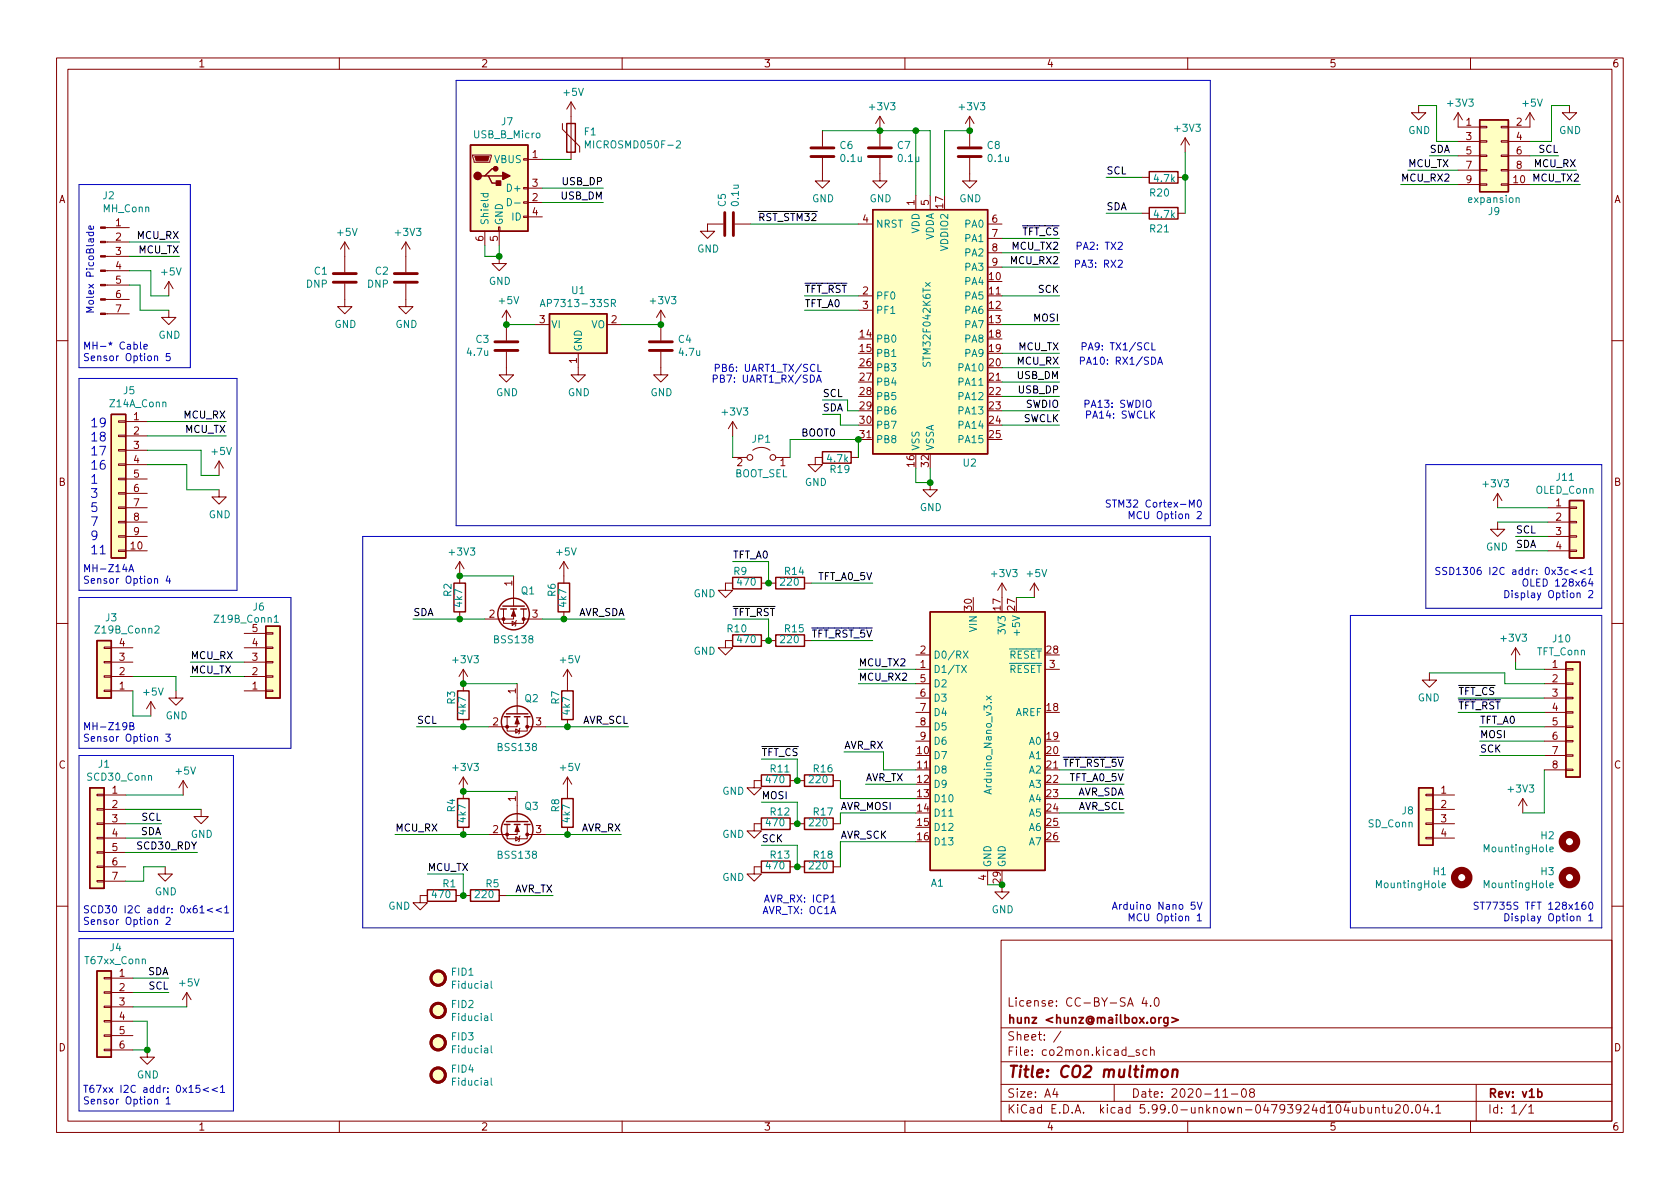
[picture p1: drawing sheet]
<svg xmlns="http://www.w3.org/2000/svg" width="297mm" height="210mm" viewBox="0 0 297 210" stroke-linecap="round" stroke-linejoin="round" font-family="sans-serif">
<g fill="none" stroke="#840000" stroke-width=".18">
<path d="M10 10.2h277v190.1h-277zM12 12.2h273v186.1h-273zM60 10.2v2M101 18l-.8 1.3M101 18v10.2M101 18l.7 1.3M110 10.2v2M160 10.2v2M210 10.2v2M250.8 18.7v1.2h1.3l-1.3 1.3-1.2-1.3h1.2M257.8 19.9l-.8 1.3M257.8 19.9v2.6h3.8"/>
<path d="M257.8 19.9l.8 1.3M260 10.2v2M270.5 19.9l-.8 1.3M270.5 19.9v2.6h-3.8M270.5 19.9l.8 1.3M277.5 18.7v1.2h1.3l-1.3 1.3-1.3-1.3h1.3M83.6 27.4h3.3v.3l-.3 1h-2.8zM92.6 38.2h.7v.3h-.7zM92.6 35.7h.7v.2h-.7zM92.6 33.1h.7v.3h-.7zM92.6 28.1h.7v.2h-.7zM93.3 28.2h2.6"/>
<path d="M93.3 35.8h2.6M93.3 33.3h2.6M93.3 38.3h2.6M99.4 21.8v1.1l3.1 3v1M127.9 39.6h-2.8v1.3h1.3l-1.3 1.3-1.3-1.3h1.3M129.9 39.6h2.8M145.4 27.9v4.1h1.3l-1.3 1.3-1.3-1.3h1.3M145.4 23.1v2.8M151.8 39.6h2.5M155.6 27.9v4.1h1.2l-1.2 1.3-1.3-1.3h1.3M155.6 20.6v5.3M155.6 20.6l-.8 1.2"/>
<path d="M155.6 20.6l.7 1.2M161.9 34.5v2.6M164.5 34.5v2.6M171.4 27.9v4.1h1.3l-1.3 1.3-1.2-1.3h1.2M171.4 20.6l-.7 1.2M171.4 20.6v5.3M171.4 20.6l.8 1.2M174.6 39.6h2.6M201.9 37.7h1.3M201.9 31.4h1.3M208.3 37.7h1.2M208.3 31.4h1.2"/>
<path d="M209.5 24.4l-.7 1.2M209.5 24.4v2.5M209.5 24.4l.8 1.2M257.8 32.6h3.8M257.8 25h3.8M257.8 27.6h3.8M257.8 30.1h3.8M261.6 32.5h1.3v.3h-1.3zM261.6 30h1.3v.2h-1.3zM261.6 24.9h1.3v.2h-1.3zM261.6 22.3h1.3v.3h-1.3zM261.6 27.4h1.3v.3h-1.3z"/>
<path d="M265.4 32.5h1.3v.3h-1.3zM265.4 30h1.3v.2h-1.3zM265.4 24.9h1.3v.2h-1.3zM265.4 22.3h1.3v.3h-1.3zM265.4 27.4h1.3v.3h-1.3zM266.7 32.6h3.8M266.7 25h3.8M266.7 27.6h3.8M266.7 30.1h3.8M18.6 55.5h4.3M18.6 53h4.3M18.6 50.4h4.3"/>
<path d="M18.6 47.9h4.3M18.6 45.3h4.3M18.6 42.8h4.3M18.6 40.3h4.3M29.8 54.9v1.2h1.3l-1.3 1.3-1.2-1.3h1.2M29.8 49.8l-.7 1.2M29.8 49.8v2.5M29.8 49.8l.8 1.2M61 50.2v4h1.2l-1.2 1.3-1.3-1.3h1.3M61 42.8v5.3M61 42.8l-.8 1.3M61 42.8l.7 1.3"/>
<path d="M71.8 50.2v4h1.2l-1.2 1.3-1.3-1.3h1.3M71.8 42.8l-.8 1.3M71.8 42.8v5.3M71.8 42.8l.7 1.3M85.7 40.9v2.5M88.1 40.1h.3v.8h-.3zM88.3 45.3v1.3h1.2l-1.2 1.3-1.3-1.3h1.3M88.3 40.9v2.5M89.5 54.9l-.7 1.2M89.5 54.9v5.3M89.5 54.9l.8 1.2M94.6 57.4h2.6"/>
<path d="M107.3 57.4h2.6M116.8 54.9v5.3M116.8 54.9l-.7 1.2M116.8 54.9l.8 1.2M151.8 52.3h2.5M151.8 54.9h2.5M174.6 52.3h2.6M174.6 42.2h2.6M174.6 44.7h2.6M174.6 47.2h2.6M10 60.2h2M21 79.5h1.2v.3h-1.2z"/>
<path d="M21 77h1.2v.2h-1.2zM21 74.4h1.2v.3h-1.2zM22.2 74.5h3.8M22.2 77.1h3.8M22.2 79.6h3.8M89.5 62.2v4.1h1.3l-1.3 1.3-1.2-1.3h1.2M102.2 62.5v3.8h1.3l-1.3 1.3-1.2-1.3h1.2M116.8 62.2v4.1h1.3l-1.3 1.3-1.2-1.3h1.2M129.5 74.5l-.7 1.3M129.5 74.5v2.6M129.5 74.5l.8 1.3M133.1 79.6a2.54 2.54 0 0 1 3 0"/>
<path d="M151.8 77.7h2.5M174.6 67.6h2.6M285 60.2h2M21 89.7h1.2v.2h-1.2zM21 92.2h1.2v.3h-1.2zM21 94.7h1.2v.3h-1.2zM21 97.3h1.2v.2h-1.2zM21 87.1h1.2v.3h-1.2zM21 82h1.2v.3h-1.2zM21 84.6h1.2v.2h-1.2zM22.2 97.4h3.8M22.2 82.2h3.8"/>
<path d="M22.2 84.7h3.8M22.2 87.2h3.8M22.2 89.8h3.8M22.2 92.3h3.8M22.2 94.9h3.8M38.7 86.6v1.3h1.3l-1.3 1.2-1.2-1.2h1.2M38.7 81.5l-.7 1.3M38.7 81.5v2.6M38.7 81.5l.8 1.3M81.3 99.3l-.8 1.3M81.3 99.3v3.8M81.3 99.3l.7 1.3"/>
<path d="M99.7 99.3v3.8M99.7 99.3l-.8 1.3M99.7 99.3l.8 1.3M129.5 80.9h2.6M137.2 80.9h2.5M145.4 80.9h-1.3v1.3h1.3l-1.3 1.2-1.2-1.2h1.2M150.5 80.9h1.3M164.5 85.3v1.3h1.2l-1.2 1.3-1.3-1.3h1.3M264.8 92.3v1.3h-1.3l1.3 1.3 1.3-1.3h-1.3M264.8 87.2l.8 1.3M264.8 87.2v2.6M264.8 87.2l-.8 1.3"/>
<path d="M273.7 97.4h3.8M273.7 89.8h3.8M273.7 92.3h3.8M273.7 94.9h3.8M277.5 97.3h1.3v.2h-1.3zM277.5 94.7h1.3v.3h-1.3zM277.5 89.7h1.3v.2h-1.3zM277.5 92.2h1.3v.3h-1.3zM10 110.2h2M18.4 114.4h1.3v.3h-1.3zM18.4 117h1.3v.2h-1.3zM18.4 119.5h1.3v.3h-1.3z"/>
<path d="M19.7 119.6h3.8M19.7 117.1h3.8M19.7 114.5h3.8M43.2 119.6h3.8M43.2 117.1h3.8M43.2 114.5h3.8M43.2 112h3.8M47 111.9h1.3v.2h-1.3zM47 114.4h1.3v.3h-1.3zM47 119.5h1.3v.3h-1.3zM47 117h1.3v.2h-1.3zM81.3 108.2v1.3"/>
<path d="M81.9 118.4v3.8M81.9 118.4l-.7 1.2M81.9 118.4l.8 1.2M89 107.7v2.5h3.6v-2.5M90.6 109.8l.6 .4-.6 .4zM90.8 107.7v1.8h-5.1M90.8 101.8v5.4M91.3 109.7l-.1 .1v.8l-.1 .1M92.6 109.5h3.3M99.7 108.2v1.3M100.3 118.4l-.7 1.2M100.3 118.4v3.8"/>
<path d="M100.3 118.4l.8 1.2M129.5 103.1h-1.2v1.3h1.2l-1.2 1.3-1.3-1.3h1.3M129.5 113.3h-1.2v1.2h1.2l-1.2 1.3-1.3-1.3h1.3M134.6 113.3h2.6M134.6 103.1h2.6M142.2 113.3h1.3M142.2 103.1h1.3M161.9 118.4h2.6M161.9 115.8h2.6M177.2 103.1l-.8 1.3M177.2 103.1v2.6M177.2 103.1l.7 1.3"/>
<path d="M182.9 103.1l-.8 1.3M182.9 103.1v2.6M182.9 103.1l.7 1.3M184.8 118.4h2.5M252.7 119v1.3h-1.2l1.2 1.2 1.3-1.2h-1.3M268 114.5l.7 1.3M268 114.5v2.6M268 114.5l-.8 1.3M273 118.4h3.9M276.9 118.2h1.2v.3h-1.2zM285 110.2h2M18.4 122h1.3v.3h-1.3z"/>
<path d="M19.7 122.2h3.8M26.7 124.1l-.8 1.2M26.7 124.1v2.5M26.7 124.1l.7 1.2M31.1 122.2v1.2h1.3l-1.3 1.3-1.3-1.3h1.3M32.4 138l-.8 1.3M32.4 138v2.6M32.4 138l.7 1.3M43.2 122.2h3.8M47 122h1.3v.3h-1.3zM81.9 127.2v1.3M81.9 137.4v3.8"/>
<path d="M81.9 137.4l-.7 1.3M81.9 137.4l.8 1.3M89.7 126.7v2.6h3.5v-2.6M91.2 128.9l.6 .4-.6 .4zM91.4 126.7v1.8h-5M91.4 120.9v5.3M91.4 139.9v5.4M91.9 128.8l-.1 .1v.8l-.1 .1M93.2 128.5h3.3M100.3 127.2v1.3M100.3 137.4v3.8M100.3 137.4l-.7 1.3"/>
<path d="M100.3 137.4l.8 1.3M134.6 138h-1.3v1.3h1.3l-1.3 1.3-1.2-1.3h1.2M139.7 138h2.5M147.3 138h1.3M161.9 136.1h2.6M161.9 120.9h2.6M161.9 123.4h2.6M161.9 126h2.6M161.9 128.5h2.6M161.9 131.1h2.6M273 136.1h3.9M273 120.9h3.9"/>
<path d="M273 123.4h3.9M273 126h3.9M273 128.5h3.9M273 131.1h3.9M273 133.6h3.9M276.9 130.9h1.2v.3h-1.2zM276.9 133.5h1.2v.2h-1.2zM276.9 136h1.2v.3h-1.2zM276.9 128.4h1.2v.2h-1.2zM276.9 123.3h1.2v.3h-1.2zM276.9 120.8h1.2v.2h-1.2zM276.9 125.9h1.2v.2h-1.2z"/>
<path d="M17.1 153.2h1.3v.2h-1.3zM17.1 155.7h1.3v.3h-1.3zM17.1 150.6h1.3v.3h-1.3zM17.1 145.5h1.3v.3h-1.3zM17.1 143h1.3v.3h-1.3zM17.1 140.5h1.3v.2h-1.3zM17.1 148.1h1.3v.2h-1.3zM18.4 153.3h3.8M18.4 145.7h3.8M18.4 140.6h3.8M18.4 143.1h3.8M18.4 148.2h3.8"/>
<path d="M18.4 150.7h3.8M18.4 155.8h3.8M29.2 153.3v1.3h1.3l-1.3 1.2-1.3-1.2h1.3M35.6 143.1v1.3h1.2l-1.2 1.3-1.3-1.3h1.3M75.6 158.4h-1.3v1.2h1.3l-1.3 1.3-1.3-1.3h1.3M80.6 158.4h2.6M81.9 146.3v1.3M88.3 158.4h1.2M89.7 145.8v2.5h3.5v-2.5M91.2 147.9l.6 .4-.6 .4zM91.4 145.8v1.8h-5M91.9 147.8l-.1 .1v.8l-.1 .1"/>
<path d="M93.2 147.6h3.3M100.3 146.3v1.3M134.6 145.7h-1.3v1.2h1.3l-1.3 1.3-1.2-1.3h1.2M134.6 153.3h-1.3v1.3h1.3l-1.3 1.2-1.2-1.2h1.2M139.7 153.3h2.5M139.7 145.7h2.5M147.3 153.3h1.3M147.3 145.7h1.3M174.6 153.9v2.6M177.2 156.5v1.2h1.2l-1.2 1.3-1.3-1.3h1.3M252.1 148.1h1.3v.2h-1.3zM252.1 145.5h1.3v.3h-1.3z"/>
<path d="M252.1 140.5h1.3v.2h-1.3zM252.1 143h1.3v.3h-1.3zM253.4 145.7h3.8M253.4 140.6h3.8M253.4 143.1h3.8M253.4 148.2h3.8M269.2 141.2l.8 1.3M269.2 141.2v2.6M269.2 141.2l-.7 1.3M10 160.2h2M18.4 175.4h1.3v.2h-1.3zM18.4 172.8h1.3v.3h-1.3z"/>
<path d="M18.4 177.9h1.3v.3h-1.3zM19.7 173h3.8M19.7 175.5h3.8M19.7 178h3.8M33 175.5l-.7 1.3M33 175.5v2.5M33 175.5l.8 1.3M177 166.3h108v32h-108zM202.3 176.4l-.4 1h1M202.6 176.9v1M203.4 177.8v.1M204.2 176.6l.2-.2a.81 .81 0 0 1 .6 .7 .81 .81 0 0 1-.3 .8h-.1a.81 .81 0 0 1-.4-1.3z"/>
<path d="M285 160.2h2M18.4 183h1.3v.3h-1.3zM18.4 185.5h1.3v.3h-1.3zM18.4 180.5h1.3v.2h-1.3zM19.7 180.6h3.8M19.7 183.1h3.8M19.7 185.7h3.8M26 185.7v1.2h1.3l-1.3 1.3-1.2-1.3h1.2M60 198.3v2M110 198.3v2M160 198.3v2M177 194.8h108"/>
<path d="M177 191.8h108M177 187.8h108M177 181.8h108M186.5 192.5l-.4 1h1M186.9 193v1M187.6 182.4l-1.3 1.9M197 191.8v3M199.4 186.8h1.2M201.4 185.7l-.3-.1-.2 .2v.3l.5 .1v.4h-.5M202.8 185.7l-.4-.1-.3 .3v.4l.1 .3h.6M203.4 185.8l.2-.2 .4 .1 .1 .9M203.4 185.1v1.5"/>
<path d="M210 198.3v2M216.2 194h.9M217.7 193.5h1.2M219.7 192.6l.2-.1a.81 .81 0 0 1 .5 .7 .81 .81 0 0 1-.3 .8h-.1a.81 .81 0 0 1-.6-.6 .81 .81 0 0 1 .3-.8zM221.2 193.2l-.3-.3 .1-.2 .2-.2 .4 .1 .2 .2-.1 .2-.6 .2-.2 .3 .1 .4 .2 .1h.3l.3-.3-.1-.4-.2-.1M243.2 196l.2-.2 .4 .1 .1 .9M243.2 195.8v1M244.4 195.8h.5M244.6 195.3v1.3l.3 .2M245.4 195.8l.1 1h.4l.2-.1M246.1 195.8v1M246.7 195.5l.6-.2 .2 .2 .1 .3-1 1h1"/>
<path d="M248.3 195.5l.2-.2a.81 .81 0 0 1 .6 .7 .81 .81 0 0 1-.3 .8h-.2a.81 .81 0 0 1-.3-1.3zM249.6 196.7v.1M250.5 195.4l.1-.1a.81 .81 0 0 1 .6 .7 .81 .81 0 0 1-.3 .8h-.1a.81 .81 0 0 1-.6-.6 .81 .81 0 0 1 .3-.8zM252.1 195.3l-.4 1h.9M252.4 195.8v1M253.2 196.7v.1M253.9 195.8l.4-.5v1.5M253.9 196.8h.8M260 198.3v2M261 191.8v6.5M269.9 195.3l-1.3 1.9M270.3 195.8l.4-.5v1.5"/>
<path d="M270.3 196.8h.9"/>
<circle cx="132.6" cy="80.9" r=".51"/>
<circle cx="136.7" cy="80.9" r=".51"/>
</g>
<path d="M206.5 179.9v1.2l-.3 .3h-.4M207.2 179.9l1.1 .5-1.1 .4M206.5 180l-.4-.1-.3 .3v.4l.1 .3h.6M271.9 193.1l.4-.1 .3 .3v.4l-.1 .3h-.6" fill="none" stroke="#840000" stroke-width=".3"/>
<path d="M205.6 189.3a.52 .52 0 0 1 .5-.2 .52 .52 0 0 1 .4 .4l-.1 .6a.55 .55 0 0 1-.5 .4 .55 .55 0 0 1-.5-.4zM207.4 189.3a.49 .49 0 0 1 .8 .1l-.1 1.1M207.4 189.1l-.2 1.4" fill="none" stroke="#840000" stroke-width=".4"/>
<g fill="none" stroke="#840000" stroke-width=".25">
<path d="M83.2 25.6h10.1v15.3h-10.1zM85.7 31.1h.7l.6 1.3h1.3M86.4 31.1h2.5M87.6 29.8h-.6l-1.3 1.3h-.6M100.2 21.8h1.5v5.1h-1.5zM154.3 37.1h20.3v43.2h-20.3zM203.2 36.7h5.1v2h-5.1zM203.2 30.3h5.1v2.1h-5.1zM261.6 21.2h5.1v12.7h-5.1zM97.2 55.5h10.1v7h-10.1zM19.7 73.3h2.5v25.4h-2.5zM145.4 79.9h5.1v2h-5.1z"/>
<path d="M277.5 88.5h2.5v10.2h-2.5zM17.1 113.3h2.6v10.1h-2.6zM47 110.7h2.5v12.7h-2.5zM80.3 103.1h2v5.1h-2zM88.5 107.7h1M88.9 107.2h3.8M90.3 107.7h1M92.1 107.7h1M98.7 103.1h2v5.1h-2zM129.5 102.1h5.1v2h-5.1zM129.5 112.3h5.1v2h-5.1zM137.2 112.3h5v2h-5z"/>
<path d="M137.2 102.1h5v2h-5zM164.5 108.2h20.3v45.7h-20.3zM276.9 117.1h2.5v20.3h-2.5zM15.9 139.3h2.5v17.8h-2.5zM80.9 122.2h2v5h-2zM89.2 126.7h1M89.5 126.2h3.8M90.9 126.7h1M92.7 126.7h1M99.3 122.2h2v5h-2zM134.6 137h5.1v2.1h-5.1zM142.2 137h5.1v2.1h-5.1z"/>
<path d="M250.8 139.3h2.6v10.2h-2.6zM75.6 157.3h5v2.1h-5zM80.9 141.2h2v5.1h-2zM83.2 157.3h5.1v2.1h-5.1zM89.2 145.8h1M89.5 145.3h3.8M90.9 145.8h1M92.7 145.8h1M99.3 141.2h2v5.1h-2zM134.6 152.3h5.1v2h-5.1zM134.6 144.6h5.1v2.1h-5.1zM142.2 152.3h5.1v2h-5.1z"/>
<path d="M142.2 144.6h5.1v2.1h-5.1zM17.1 171.7h2.6v15.2h-2.6z"/>
<circle cx="90.8" cy="108.6" r="2.79"/>
<circle cx="91.4" cy="127.6" r="2.79"/>
<circle cx="91.4" cy="146.7" r="2.79"/>
</g>
<g fill="#840000" stroke="#840000" stroke-width=".18">
<path d="M17.8 55.4h.8v.2h-.8z"/>
<path d="M17.8 52.8h.8v.3h-.8z"/>
<path d="M17.8 50.3h.8v.2h-.8z"/>
<path d="M17.8 47.7h.8v.3h-.8z"/>
<path d="M17.8 45.2h.8v.3h-.8z"/>
<path d="M17.8 42.7h.8v.2h-.8z"/>
<path d="M17.8 40.1h.8v.3h-.8z"/>
<path d="M83.9 27.7h2.6l-.3 .7h-2z"/>
<path d="M90.8 107.9l.4 1.1h-.8z"/>
<path d="M91.4 146l.4 1.1h-.7z"/>
<path d="M91.4 127l.4 1h-.7z"/>
<circle cx="89" cy="109.5" r=".25"/>
<circle cx="92.6" cy="109.5" r=".25"/>
<circle cx="89.7" cy="147.6" r=".25"/>
<circle cx="93.2" cy="147.6" r=".25"/>
<circle cx="89.7" cy="128.5" r=".25"/>
<circle cx="93.2" cy="128.5" r=".25"/>
</g>
<g fill="#ffffc2" stroke="#ffffc2" stroke-width=".18">
<path d="M19.7 73.3h2.5v25.4h-2.5z"/>
<path d="M164.5 108.2h20.3v45.7h-20.3z"/>
<path d="M276.9 117.1h2.5v20.3h-2.5z"/>
<path d="M261.6 21.2h5.1v12.7h-5.1z"/>
<path d="M97.2 55.5h10.1v7h-10.1z"/>
<path d="M83.2 25.6h10.1v15.3h-10.1z"/>
<path d="M17.1 171.7h2.6v15.2h-2.6z"/>
<path d="M15.9 139.3h2.5v17.8h-2.5z"/>
<path d="M17.1 113.3h2.6v10.1h-2.6z"/>
<path d="M277.5 88.5h2.5v10.2h-2.5z"/>
<path d="M154.3 37.1h20.3v43.2h-20.3z"/>
<path d="M47 110.7h2.5v12.7h-2.5z"/>
<path d="M250.8 139.3h2.6v10.2h-2.6z"/>
<circle cx="77.5" cy="184.4" r="1.27"/>
<circle cx="77.5" cy="190.1" r="1.27"/>
<circle cx="77.5" cy="173" r="1.27"/>
<circle cx="77.5" cy="178.7" r="1.27"/>
</g>
<g fill="none" stroke="#008484" stroke-width=".18">
<path d="M85 34.2h1.3M85.5 34.2v.4l.2 .2 .5-.1v-.5M89.7 35.1a.64 .64 0 0 1 .7 .6 .64 .64 0 0 1-.7 .7zM91 35.9h1M103.5 26.2v-1.3l.4 .9 .5-.9v1.3M119.6 25l.5-.1 .2 .4-.8 .9h.8M268.1 35.1l.1-.1h.3l.1 .8M95.5 54.2l.4-1.2 .5 1.2M95.6 53.9h.6M108.1 53.6h.6l.1-.2v-.3l-.7-.1v1.2M108.4 53.6l.4 .6M163.6 50l.9 .6"/>
<path d="M164.5 50l-.9 .6M27.4 110.8l.5-.1 .2 .3-.8 .9h.8M48.5 109.1l.4-.3v1.2M48.5 110h.7M170 117.7l.9 1.2M170.3 115.1l.9 1.3M170.9 117.7l-.9 1.2M171.2 115.1l-.9 1.3M174.4 123.1l.9 .7M175.3 123.1l-.9 .7M167.8 144.3h.7M255 156.6l.6-.2-.1-.2-.3-.1-.2 .2v.6h.5"/>
<path d="M274 156.6l.6-.2v-.2l-.4-.1-.2 .2 .1 .6h.5M274 150.2l.6-.1v-.3h-.4l-.2 .2 .1 .6h.5M86.8 173.5v1.1l.2 .2M86.8 179.2v1.1l.2 .2M86.8 184.9v1.1l.2 .2M86.8 190.6v1.1l.2 .2"/>
</g>
<g fill="none" stroke="#840000" stroke-width=".51">
<path d="M128.1 37.6v4.1M129.7 37.6v4.1M143.4 26.2h4M143.4 27.7h4M153.5 26.2h4.1M153.5 27.7h4.1M169.4 26.2h4.1M169.4 27.7h4.1M58.9 48.4h4.1M58.9 49.9h4.1M69.7 48.4h4.1M69.7 49.9h4.1"/>
<path d="M87.5 60.4h4.1M87.5 62h4.1M114.8 60.4h4.1M114.8 62h4.1"/>
<circle cx="77.5" cy="173" r="1.27"/>
<circle cx="77.5" cy="178.7" r="1.27"/>
<circle cx="77.5" cy="190.1" r="1.27"/>
<circle cx="77.5" cy="184.4" r="1.27"/>
</g>
<g fill="#840000" stroke="#840000" stroke-width=".25">
<path d="M87.8 32h.7v.8h-.7z"/>
<path d="M88.9 30.5l1.3 .6-1.3 .6z"/>
<circle cx="84.5" cy="31.1" r=".63"/>
<circle cx="87.6" cy="29.8" r=".38"/>
</g>
<g fill="none" stroke="#840000" stroke-width="1.3">
<circle cx="258.4" cy="155.2" r="1.27"/>
<circle cx="277.5" cy="155.2" r="1.27"/>
<circle cx="277.5" cy="148.8" r="1.27"/>
</g>
<g fill="none" stroke="#0000c2" stroke-width=".18">
<path d="M80.6 14.2h133.4v78.8h-133.4zM14 32.6h19.7v32.4h-19.7zM16.5 40v.4l-.1 .1h-.6v-.5l.2-.1 .1 .6M16.5 54.3h-1.2l.9 .5-.9 .4h1.2M190.2 46.7l.6-.1 .1-.2-.1-.3-.6-.1v1.3M190.5 43.5l.6-.1 .1-.1-.1-.4-.6-.1v1.3M14 66.9h27.9v37.5h-27.9zM23.7 61l.4-.1 .2 .2-.1 .6h-.5M24.8 60.5v1.1l.2 .1M25.4 61.3l.7-.1-.1-.2-.4-.1-.2 .2 .1 .6h.5M30 62.5h-.6v.6l.2-.1 .4 .1 .1 .1-.1 .5-.1 .1-.5-.1M126.1 67l.6-.1 .1-.2v-.3l-.7-.1v1.3"/>
<path d="M126.5 65.1l.6-.1 .1-.2-.1-.3-.6-.1v1.3M191 63.8h.6l.2-.2-.1-.3-.7-.2v1.3M191.3 61.3l.6-.1 .2-.2-.1-.3-.7-.1v1.3M191.8 71.4h.6l.2-.2-.1-.3-.7-.1v1.2M17.7 97.9h.9M64.1 94.9h149.9v69.2h-149.9zM196.3 88.5l-.5-.1-.2 .3 .1 .3 .6 .2v.4l-.2 .1-.5-.1M196.7 88.4h.7M197 88.4v1.3M199.6 91.7v-1.2l.5 .9 .4-.9v1.2M252.1 82.2h31.1v25.4h-31.1zM14 105.7h37.4v26.6h-37.4z"/>
<path d="M22.8 101.1l.4-1.3 .4 1.3M22.9 100.7h.6M29.7 101.8l-.3 .9h.8M30 102.3v.9M238.8 108.8h44.4v55.3h-44.4zM254.6 100.4l-.5-.1-.2 .2v.3l.6 .3 .1 .3-.3 .2-.4-.1M255.8 100.4l-.5-.1-.2 .3 .1 .3 .5 .2v.4l-.1 .1-.5-.1M256.3 100.3a.64 .64 0 0 1 .8 .7 .64 .64 0 0 1-.8 .6zM257.6 100.7l.3-.4v1.3M257.6 101.6h.7M266.1 104.4a.64 .64 0 0 1 .7 .7 .64 .64 0 0 1-.7 .6zM267.4 104.4v.1"/>
<path d="M267.4 104.8v.9M269.3 102.6l.3-.2a.43 .43 0 0 1 .5 .4v.4a.42 .42 0 0 1-.4 .5 .42 .42 0 0 1-.4-.5zM280.9 104.5l.5-.1 .2 .4-.8 .9h.8M280.9 101.6h.7M14 133.6h27.3v31.1h-27.3zM23 128.4l.5-.1 .1-.2v-.2l-.6-.1v1.2h.4l.2-.1 .1-.3-.3-.2M29.3 129.8h.8l-.4 .5 .3 .1v.6l-.1 .1-.6-.1M211.7 159.5l.4 1.3 .4-1.3M261.4 159.6l-.5-.1-.3 .3 .2 .3 .5 .2v.4l-.2 .1-.5-.1M261.7 159.5h.8M262.1 159.5v1.3M262.8 159.5h.8l-.5 1.3"/>
<path d="M14 166h27.3v30.5h-27.3zM29.4 162.3l.5-.1 .2 .4-.8 .9h.8M35.4 160.5l.3-.3v1.2M35.4 161.4h.7M37.6 160.6l-1 .3 1 .4M39.2 160.6l-1 .3 1 .4M39.7 160.5l.4-.3v1.2M39.7 161.4h.7M196.7 160.8l.4-1.3 .4 1.3M196.8 160.4h.6M199.6 162.8v-1.2l.5 .9 .4-.9v1.2M266.1 161.6a.64 .64 0 0 1 .7 .6 .64 .64 0 0 1-.7 .6z"/>
<path d="M267.4 161.6v.1M267.4 162v.8M280.9 161.9l.4-.3v1.2M280.9 162.8h.7M27.3 194.5l.2-.1h.3l.1 .8M29.4 194.3l.3-.3v1.2M29.4 195.2h.7M35.3 191.9h-.6l-.1 .6 .2-.1 .4 .1 .2 .1-.1 .5-.2 .1-.5-.1M36.9 192.3l-1 .4 1 .4M38.4 192.3l-.9 .4 .9 .4M39 192.3l.4-.4v1.3M39 193.2h.7"/>
</g>
<g fill="none" stroke="#008400" stroke-width=".18">
<path d="M250.8 18.7h3.2v6.3h3.8M277.5 18.7h-3.2v6.3h-3.8M95.9 35.8h10.8M95.9 33.3h10.8M95.9 28.2h5.1M132.7 39.6h19.1M145.4 23.1h19.1v11.4M161.9 23.1v11.4M171.4 23.1h-4.4v11.4M195.6 31.4h6.3M195.6 37.7h6.3M209.5 26.9v10.8"/>
<path d="M247.6 32.6h10.2M248.9 30.1h8.9M252.7 27.6h5.1M270.5 27.6h5.1M270.5 30.1h8.3M270.5 32.6h8.9M22.9 47.9h3.8v4.4h3.1M22.9 50.4h1.9v4.5h5M22.9 45.3h8.8M22.9 42.8h8.8M85.7 43.4v1.9h2.6v-1.9M89.5 57.4h5.1"/>
<path d="M109.9 57.4h6.9M142.2 52.3h9.6M142.2 54.9h9.6M177.2 57.4h10.1M177.2 47.2h10.1M177.2 42.2h10.1M177.2 44.7h10.1M177.2 52.3h10.1M26 79.6h9.6v4.5h3.1M26 74.5h14M26 77.1h14M129.5 77.1v3.8"/>
<path d="M145.4 73.3h3.2v1.9h3.2M145.4 70.7h4.5v1.9h1.9M177.2 72.6h10.1M177.2 75.2h10.1M177.2 70.1h10.1M177.2 62.5h10.1M177.2 65h10.1M177.2 67.6h10.1M26 82.2h7v4.4h5.7M129.5 99.3h6.4v3.8M139.7 80.9v-3.2h12.1v3.2M161.9 82.8v2.5h2.6v-2.5"/>
<path d="M264.8 89.8h8.9M264.8 92.3h8.9M268 94.9h5.7M268 97.4h5.7M23.5 119.6h7.6v2.6M33.7 119.6h9.5M33.7 117.1h9.5M73 109.5h12.7M81.3 101.8h9.5M95.9 109.5h14.6M129.5 109.5h6.4v3.8M143.5 113.3h10.8"/>
<path d="M143.5 103.1h10.8M151.8 118.4h10.1M179.7 105.7h3.2M252.7 119h13.4v1.9h6.9M268 117.1v1.3h5M23.5 122.2v4.4h3.2M73.7 128.5h12.7M81.9 120.9h9.5M81.9 139.9h9.5M96.5 128.5h14.6M134.6 134.2h6.4v3.8M148.6 138v3.2h13.3"/>
<path d="M149.2 133h7v3.1h5.7M151.8 120.9h10.1M153 138.7h8.9M187.3 138.7h11.5M187.3 136.1h11.5M257.8 126h15.2M257.8 123.4h15.2M261.6 128.5h11.4M261.6 133.6h11.4M261.6 131.1h11.4M273 136.1v7.7h-3.8M22.2 145.7h6.4"/>
<path d="M22.2 148.2h6.4M22.2 140.6h10.2M22.2 143.1h13.4M22.2 150.7h12.7M29.2 153.3h-3.8v2.5h-3.2M69.8 147.6h16.6M75.6 154.6h6.3v3.8M89.5 158.4h8.3M96.5 147.6h13.4M134.6 141.9h6.4v3.8M134.6 149.5h6.4v3.8M161.9 143.8h-13.3v1.9"/>
<path d="M161.9 148.8h-13.3v4.5M174.6 156.5h2.6M187.3 143.8h11.5M187.3 141.2h11.5M23.5 178h9.5M23.5 173h6.3M23.5 175.5h6.3M23.5 180.6h2.5v5.1h-2.5"/>
</g>
<g fill="#008400" stroke="#008400" stroke-width=".18">
<circle cx="81.9" cy="139.9" r=".51"/>
<circle cx="81.9" cy="158.4" r=".51"/>
<circle cx="100.3" cy="147.6" r=".51"/>
<circle cx="81.9" cy="147.6" r=".51"/>
<circle cx="81.9" cy="128.5" r=".51"/>
<circle cx="81.3" cy="101.8" r=".51"/>
<circle cx="81.3" cy="109.5" r=".51"/>
<circle cx="99.7" cy="109.5" r=".51"/>
<circle cx="88.3" cy="45.3" r=".51"/>
<circle cx="89.5" cy="57.4" r=".51"/>
<circle cx="116.8" cy="57.4" r=".51"/>
<circle cx="135.9" cy="103.1" r=".51"/>
<circle cx="135.9" cy="113.3" r=".51"/>
<circle cx="81.9" cy="120.9" r=".51"/>
<circle cx="100.3" cy="128.5" r=".51"/>
<circle cx="141" cy="138" r=".51"/>
<circle cx="141" cy="145.7" r=".51"/>
<circle cx="141" cy="153.3" r=".51"/>
<circle cx="26" cy="185.7" r=".51"/>
<circle cx="155.6" cy="23.1" r=".51"/>
<circle cx="161.9" cy="23.1" r=".51"/>
<circle cx="171.5" cy="23.1" r=".51"/>
<circle cx="177.2" cy="156.5" r=".51"/>
<circle cx="209.6" cy="31.4" r=".51"/>
<circle cx="151.8" cy="77.7" r=".51"/>
<circle cx="164.5" cy="85.3" r=".51"/>
</g>
<text font-size="2.8" fill="#840000" x="178" y="190.6">Title: CO2 multimon</text>
<g font-size="2.2" fill="#0000c2">
<text x="15.9" y="75.6">19</text>
<text x="15.9" y="78.1">18</text>
<text x="15.9" y="80.5">17</text>
<text x="15.9" y="83">16</text>
<text x="15.9" y="85.5">1</text>
<text x="15.9" y="88">3</text>
<text x="15.9" y="90.5">5</text>
<text x="15.9" y="93">7</text>
<text x="15.9" y="95.5">9</text>
<text x="15.9" y="98">11</text>
</g>
<g font-size="2.1" fill="#840000">
<text x="178" y="178">License: CC-BY-SA 4.0</text>
<text x="178" y="184">Sheet: /</text>
<text x="178" y="181">hunz &lt;hunz@mailbox.org&gt;</text>
<text x="178" y="186.7">File: co2mon.kicad_sch</text>
<text x="178" y="196.9">KiCad E.D.A. kicad 5.99.0-unknown-04793924d~104~ubuntu20.04.1</text>
<text x="178" y="194.1">Size: A4</text>
<text x="200" y="194.1">Date: 2020-11-08</text>
<text x="263" y="194.1">Rev: v1b</text>
<text x="263" y="196.9">Id: 1/1</text>
</g>
<g font-size="1.8" fill="#840000">
<text x="35" y="11.9">1</text>
<text x="85" y="11.9">2</text>
<text x="135" y="11.9">3</text>
<text x="185" y="11.9">4</text>
<text x="235" y="11.9">5</text>
<text x="285" y="11.9">6</text>
<text x="259.2" y="22.2">1</text>
<text x="268.1" y="22.2">2</text>
<text x="94.1" y="27.9">1</text>
<text x="259.2" y="24.8">3</text>
<text x="259.2" y="27.3">5</text>
<text x="259.2" y="29.8">7</text>
<text x="268.1" y="24.8">4</text>
<text x="268.1" y="27.3">6</text>
<text x="268.1" y="29.8">8</text>
<text x="10.3" y="35.9">A</text>
<text x="94.1" y="35.6">2</text>
<text x="94.1" y="33">3</text>
<text x="259.2" y="32.4">9</text>
<text x="267.6" y="32.4">10</text>
<text x="285.3" y="35.9">A</text>
<text x="20.5" y="40">1</text>
<text x="94.1" y="38.1">4</text>
<text x="152.5" y="39.4">4</text>
<text x="161.7" y="36.3" transform="rotate(-90 161.7 36.3)">1</text>
<text x="164.2" y="36.3" transform="rotate(-90 164.2 36.3)">5</text>
<text x="166.8" y="36.8" transform="rotate(-90 166.8 36.8)">17</text>
<text x="175.4" y="39.4">6</text>
<text x="175.4" y="41.9">7</text>
<text x="20.5" y="42.5">2</text>
<text x="20.5" y="45.1">3</text>
<text x="20.5" y="47.6">4</text>
<text x="85.5" y="42.7" transform="rotate(-90 85.5 42.7)">6</text>
<text x="88" y="42.7" transform="rotate(-90 88 42.7)">5</text>
<text x="175.4" y="44.4">8</text>
<text x="175.4" y="47">9</text>
<text x="20.5" y="50.2">5</text>
<text x="20.5" y="52.7">6</text>
<text x="152.5" y="52.1">2</text>
<text x="174.9" y="49.5">10</text>
<text x="174.9" y="52.1">11</text>
<text x="20.5" y="55.2">7</text>
<text x="95.4" y="57.1">3</text>
<text x="108.1" y="57.1">2</text>
<text x="152.1" y="59.7">14</text>
<text x="152.5" y="54.6">3</text>
<text x="174.9" y="54.6">12</text>
<text x="174.9" y="57.1">13</text>
<text x="174.9" y="59.7">18</text>
<text x="102" y="64.2" transform="rotate(-90 102 64.2)">1</text>
<text x="152.1" y="62.2">15</text>
<text x="152.1" y="64.8">26</text>
<text x="174.9" y="62.2">19</text>
<text x="174.9" y="64.8">20</text>
<text x="152.1" y="67.3">27</text>
<text x="152.1" y="69.8">28</text>
<text x="174.9" y="67.3">21</text>
<text x="174.9" y="69.8">22</text>
<text x="23.6" y="74.3">1</text>
<text x="23.6" y="76.8">2</text>
<text x="152.1" y="72.4">29</text>
<text x="152.1" y="74.9">30</text>
<text x="152.1" y="77.5">31</text>
<text x="174.9" y="72.4">23</text>
<text x="174.9" y="74.9">24</text>
<text x="174.9" y="77.5">25</text>
<text x="23.6" y="79.4">3</text>
<text x="23.6" y="81.9">4</text>
<text x="130.3" y="82.4">2</text>
<text x="137.9" y="82.4">1</text>
<text x="161.7" y="82.5" transform="rotate(-90 161.7 82.5)">16</text>
<text x="164.2" y="82.5" transform="rotate(-90 164.2 82.5)">32</text>
<text x="10.3" y="85.9">B</text>
<text x="23.6" y="84.4">5</text>
<text x="23.6" y="87">6</text>
<text x="23.6" y="89.5">7</text>
<text x="275.1" y="89.5">1</text>
<text x="285.3" y="85.9">B</text>
<text x="23.6" y="92.1">8</text>
<text x="23.6" y="94.6">9</text>
<text x="275.1" y="92.1">2</text>
<text x="275.1" y="94.6">3</text>
<text x="23.1" y="97.1">10</text>
<text x="275.1" y="97.1">4</text>
<text x="90.6" y="103.6" transform="rotate(-90 90.6 103.6)">1</text>
<text x="171.8" y="107.9" transform="rotate(-90 171.8 107.9)">30</text>
<text x="176.9" y="107.9" transform="rotate(-90 176.9 107.9)">17</text>
<text x="179.5" y="107.9" transform="rotate(-90 179.5 107.9)">27</text>
<text x="44.6" y="111.8">5</text>
<text x="86.5" y="109.2">2</text>
<text x="94.1" y="109.2">3</text>
<text x="21.1" y="119.4">2</text>
<text x="21.1" y="116.8">3</text>
<text x="21.1" y="114.3">4</text>
<text x="44.6" y="119.4">2</text>
<text x="44.6" y="116.8">3</text>
<text x="44.6" y="114.3">4</text>
<text x="162.7" y="118.1">1</text>
<text x="162.7" y="115.6">2</text>
<text x="185.1" y="115.6">28</text>
<text x="185.6" y="118.1">3</text>
<text x="274.5" y="118.1">1</text>
<text x="21.1" y="121.9">1</text>
<text x="44.6" y="121.9">1</text>
<text x="91.2" y="122.7" transform="rotate(-90 91.2 122.7)">1</text>
<text x="162.7" y="120.6">5</text>
<text x="162.7" y="123.2">6</text>
<text x="162.7" y="125.7">7</text>
<text x="185.1" y="125.7">18</text>
<text x="274.5" y="120.6">2</text>
<text x="274.5" y="123.2">3</text>
<text x="274.5" y="125.7">4</text>
<text x="87.1" y="128.3">2</text>
<text x="94.8" y="128.3">3</text>
<text x="162.7" y="128.3">8</text>
<text x="162.7" y="130.8">9</text>
<text x="185.1" y="130.8">19</text>
<text x="274.5" y="128.3">5</text>
<text x="274.5" y="130.8">6</text>
<text x="10.3" y="135.9">C</text>
<text x="162.2" y="133.3">10</text>
<text x="162.2" y="135.9">11</text>
<text x="185.1" y="133.3">20</text>
<text x="274.5" y="133.3">7</text>
<text x="274.5" y="135.9">8</text>
<text x="285.3" y="135.9">C</text>
<text x="19.8" y="140.3">1</text>
<text x="19.8" y="142.9">2</text>
<text x="91.2" y="141.7" transform="rotate(-90 91.2 141.7)">1</text>
<text x="162.2" y="138.4">12</text>
<text x="162.2" y="141">13</text>
<text x="162.2" y="143.5">14</text>
<text x="185.1" y="138.4">22</text>
<text x="185.1" y="141">23</text>
<text x="185.1" y="143.5">24</text>
<text x="254.8" y="140.3">1</text>
<text x="254.8" y="142.9">2</text>
<text x="19.8" y="145.4">3</text>
<text x="19.8" y="147.9">4</text>
<text x="87.1" y="147.3">2</text>
<text x="94.8" y="147.3">3</text>
<text x="162.2" y="146">15</text>
<text x="162.2" y="148.6">16</text>
<text x="185.1" y="146">25</text>
<text x="185.1" y="148.6">26</text>
<text x="254.8" y="145.4">3</text>
<text x="254.8" y="147.9">4</text>
<text x="19.8" y="150.5">5</text>
<text x="19.8" y="153">6</text>
<text x="19.8" y="155.6">7</text>
<text x="174.4" y="155.7" transform="rotate(-90 174.4 155.7)">4</text>
<text x="176.9" y="156.2" transform="rotate(-90 176.9 156.2)">29</text>
<text x="21.1" y="172.7">1</text>
<text x="21.1" y="175.3">2</text>
<text x="21.1" y="177.8">3</text>
<text x="10.3" y="185.9">D</text>
<text x="21.1" y="180.3">4</text>
<text x="21.1" y="182.9">5</text>
<text x="21.1" y="185.4">6</text>
<text x="285.3" y="185.9">D</text>
<text x="35" y="199.9">1</text>
<text x="85" y="199.9">2</text>
<text x="135" y="199.9">3</text>
<text x="185" y="199.9">4</text>
<text x="235" y="199.9">5</text>
<text x="285" y="199.9">6</text>
</g>
<g font-size="1.8" fill="#008484">
<text x="99.7" y="16.9">+5V</text>
<text x="88.7" y="22.1">J7</text>
<text x="103.3" y="23.9">F1</text>
<text x="153.9" y="19.5">+3V3</text>
<text x="169.7" y="19.5">+3V3</text>
<text x="207.8" y="23.3">+3V3</text>
<text x="249" y="23.7">GND</text>
<text x="256.1" y="18.9">+3V3</text>
<text x="269.3" y="18.9">+5V</text>
<text x="275.6" y="23.7">GND</text>
<text x="83.8" y="24.4">USB_B_Micro</text>
<text x="87.4" y="28.8">VBUS</text>
<text x="104.2" y="26.2">MICROSMD050F-2</text>
<text x="148.5" y="26.3">C6</text>
<text x="148.7" y="28.6">0.1u</text>
<text x="158.7" y="26.3">C7</text>
<text x="158.9" y="28.6">0.1u</text>
<text x="174.6" y="26.3">C8</text>
<text x="174.8" y="28.6">0.1u</text>
<text x="18.2" y="35.2">J2</text>
<text x="90" y="33.9">D+</text>
<text x="143.6" y="35.8">GND</text>
<text x="153.7" y="35.8">GND</text>
<text x="169.6" y="35.8">GND</text>
<text x="203.4" y="34.7">R20</text>
<text x="204.1" y="32.2">4.7k</text>
<text x="259.8" y="35.9">expansion</text>
<text x="18.3" y="37.5">MH_Conn</text>
<text x="59.7" y="41.7">+5V</text>
<text x="70" y="41.7">+3V3</text>
<text x="86.4" y="39.9" transform="rotate(-90 86.4 39.9)">Shield</text>
<text x="88.9" y="39.9" transform="rotate(-90 88.9 39.9)">GND</text>
<text x="90.6" y="39">ID</text>
<text x="128.3" y="36.5" transform="rotate(-90 128.3 36.5)">C5</text>
<text x="130.6" y="36.3" transform="rotate(-90 130.6 36.3)">0.1u</text>
<text x="154.8" y="40.3">NRST</text>
<text x="162.6" y="41.3" transform="rotate(-90 162.6 41.3)">VDD</text>
<text x="170.7" y="40.3">PA0</text>
<text x="203.4" y="41.1">R21</text>
<text x="204.1" y="38.5">4.7k</text>
<text x="263.2" y="38">J9</text>
<text x="123.2" y="44.6">GND</text>
<text x="165.1" y="42.6" transform="rotate(-90 165.1 42.6)">VDDA</text>
<text x="167.6" y="44.2" transform="rotate(-90 167.6 44.2)">VDDIO2</text>
<text x="170.7" y="42.8">PA1</text>
<text x="170.7" y="45.3">PA2</text>
<text x="170.7" y="47.9">PA3</text>
<text x="28.6" y="48.7">+5V</text>
<text x="54.2" y="50.9">DNP</text>
<text x="55.6" y="48.6">C1</text>
<text x="65" y="50.9">DNP</text>
<text x="66.4" y="48.6">C2</text>
<text x="86.4" y="50.4">GND</text>
<text x="88.3" y="53.8">+5V</text>
<text x="101.1" y="52">U1</text>
<text x="115.1" y="53.8">+3V3</text>
<text x="154.8" y="53">PF0</text>
<text x="170.7" y="50.4">PA4</text>
<text x="170.7" y="53">PA5</text>
<text x="28" y="59.9">GND</text>
<text x="59.1" y="58">GND</text>
<text x="69.9" y="58">GND</text>
<text x="96.5" y="54.3">AP7313-33SR</text>
<text x="97.4" y="58">VI</text>
<text x="104.5" y="58">VO</text>
<text x="154.8" y="55.5">PF1</text>
<text x="170.7" y="55.5">PA6</text>
<text x="170.7" y="58">PA7</text>
<text x="82.7" y="62.9">4.7u</text>
<text x="84.2" y="60.6">C3</text>
<text x="102.9" y="62.2" transform="rotate(-90 102.9 62.2)">GND</text>
<text x="119.9" y="60.6">C4</text>
<text x="120.2" y="62.9">4.7u</text>
<text x="154.8" y="60.6">PB0</text>
<text x="154.8" y="63.1">PB1</text>
<text x="154.8" y="65.7">PB3</text>
<text x="164.5" y="64.4" transform="rotate(-90 164.5 64.4)">STM32F042K6Tx</text>
<text x="169.7" y="65.7">PA10</text>
<text x="170.7" y="60.6">PA8</text>
<text x="170.7" y="63.1">PA9</text>
<text x="21.9" y="69.7">J5</text>
<text x="87.7" y="70">GND</text>
<text x="100.4" y="70">GND</text>
<text x="115" y="70">GND</text>
<text x="154.8" y="68.2">PB4</text>
<text x="154.8" y="70.7">PB5</text>
<text x="169.7" y="68.2">PA11</text>
<text x="169.7" y="70.7">PA12</text>
<text x="19.5" y="72">Z14A_Conn</text>
<text x="127.8" y="73.5">+3V3</text>
<text x="154.8" y="73.3">PB6</text>
<text x="154.8" y="75.8">PB7</text>
<text x="169.7" y="73.3">PA13</text>
<text x="169.7" y="75.8">PA14</text>
<text x="37.5" y="80.4">+5V</text>
<text x="133" y="78.3">JP1</text>
<text x="146.4" y="81.7">4.7k</text>
<text x="146.9" y="83.6">R19</text>
<text x="154.8" y="78.4">PB8</text>
<text x="162.6" y="79.8" transform="rotate(-90 162.6 79.8)">VSS</text>
<text x="165.1" y="79.8" transform="rotate(-90 165.1 79.8)">VSSA</text>
<text x="169.7" y="78.4">PA15</text>
<text x="170.3" y="82.5">U2</text>
<text x="129.9" y="84.4">BOOT_SEL</text>
<text x="142.3" y="85.9">GND</text>
<text x="262.3" y="86.2">+3V3</text>
<text x="271.5" y="87.3">OLED_Conn</text>
<text x="275.3" y="85">J11</text>
<text x="36.9" y="91.6">GND</text>
<text x="162.6" y="90.4">GND</text>
<text x="79.6" y="98.2">+3V3</text>
<text x="98.5" y="98.2">+5V</text>
<text x="129.8" y="101.7">R9</text>
<text x="138.8" y="101.7">R14</text>
<text x="262.7" y="97.4">GND</text>
<text x="44.8" y="108">J6</text>
<text x="79.8" y="105.4" transform="rotate(-90 79.8 105.4)">R2</text>
<text x="81.7" y="107.3" transform="rotate(-90 81.7 107.3)">4k7</text>
<text x="92.2" y="105.1">Q1</text>
<text x="98.2" y="105.4" transform="rotate(-90 98.2 105.4)">R6</text>
<text x="100.1" y="107.3" transform="rotate(-90 100.1 107.3)">4k7</text>
<text x="122.6" y="105.6">GND</text>
<text x="130.5" y="103.6">470</text>
<text x="138.1" y="103.6">220</text>
<text x="175.4" y="102">+3V3</text>
<text x="181.7" y="102">+5V</text>
<text x="17.1" y="112">Z19B_Conn2</text>
<text x="18.7" y="109.9">J3</text>
<text x="38.2" y="110.1">Z19B_Conn1</text>
<text x="87.5" y="113.7">BSS138</text>
<text x="128.7" y="111.8">R10</text>
<text x="130.5" y="113.7">470</text>
<text x="138.1" y="113.7">220</text>
<text x="138.8" y="111.8">R15</text>
<text x="172.7" y="111.7" transform="rotate(-90 172.7 111.7)">VIN</text>
<text x="177.8" y="111.9" transform="rotate(-90 177.8 111.9)">3V3</text>
<text x="180.3" y="111.9" transform="rotate(-90 180.3 111.9)">+5V</text>
<text x="265.5" y="113.5">+3V3</text>
<text x="274.6" y="113.6">J10</text>
<text x="80.2" y="117.3">+3V3</text>
<text x="99.1" y="117.3">+5V</text>
<text x="122.6" y="115.8">GND</text>
<text x="165" y="119">D1/TX</text>
<text x="165" y="116.5">D0/RX</text>
<text x="178.4" y="116.5">~RESET</text>
<text x="178.4" y="119">~RESET</text>
<text x="271.7" y="115.9">TFT_Conn</text>
<text x="25.4" y="123">+5V</text>
<text x="80.4" y="124.5" transform="rotate(-90 80.4 124.5)">R3</text>
<text x="92.8" y="124.1">Q2</text>
<text x="98.9" y="124.5" transform="rotate(-90 98.9 124.5)">R7</text>
<text x="165" y="121.5">D2</text>
<text x="165" y="124.1">D3</text>
<text x="250.7" y="124">GND</text>
<text x="29.3" y="127.2">GND</text>
<text x="82.4" y="126.3" transform="rotate(-90 82.4 126.3)">4k7</text>
<text x="100.8" y="126.3" transform="rotate(-90 100.8 126.3)">4k7</text>
<text x="165" y="126.6">D4</text>
<text x="165" y="129.2">D5</text>
<text x="165" y="131.7">D6</text>
<text x="179.5" y="126.6">AREF</text>
<text x="182" y="131.7">A0</text>
<text x="17.4" y="135.7">J1</text>
<text x="31.2" y="137">+5V</text>
<text x="80.2" y="136.3">+3V3</text>
<text x="88.1" y="132.8">BSS138</text>
<text x="99.1" y="136.3">+5V</text>
<text x="136.3" y="136.6">R11</text>
<text x="143.9" y="136.6">R16</text>
<text x="165" y="134.2">D7</text>
<text x="165" y="136.8">D8</text>
<text x="182" y="134.2">A1</text>
<text x="182" y="136.8">A2</text>
<text x="15.6" y="138">SCD30_Conn</text>
<text x="80.4" y="143.5" transform="rotate(-90 80.4 143.5)">R4</text>
<text x="92.8" y="143.2">Q3</text>
<text x="98.9" y="143.5" transform="rotate(-90 98.9 143.5)">R8</text>
<text x="127.7" y="140.5">GND</text>
<text x="135.6" y="138.5">470</text>
<text x="143.2" y="138.5">220</text>
<text x="165" y="139.3">D9</text>
<text x="165" y="141.9">D10</text>
<text x="175.3" y="140" transform="rotate(-90 175.3 140)">Arduino_Nano_v3.x</text>
<text x="182" y="139.3">A3</text>
<text x="182" y="141.9">A4</text>
<text x="247.9" y="144">J8</text>
<text x="266.8" y="140.1">+3V3</text>
<text x="33.7" y="148.2">GND</text>
<text x="82.4" y="145.4" transform="rotate(-90 82.4 145.4)">4k7</text>
<text x="100.8" y="145.4" transform="rotate(-90 100.8 145.4)">4k7</text>
<text x="127.7" y="148.2">GND</text>
<text x="135.6" y="146.1">470</text>
<text x="136.3" y="144.2">R12</text>
<text x="143.2" y="146.1">220</text>
<text x="143.9" y="144.2">R17</text>
<text x="165" y="144.4">D11</text>
<text x="165" y="146.9">D12</text>
<text x="165" y="149.5">D13</text>
<text x="182" y="144.4">A5</text>
<text x="182" y="146.9">A6</text>
<text x="182" y="149.5">A7</text>
<text x="241.9" y="146.3">SD_Conn</text>
<text x="272.5" y="148.4">H2</text>
<text x="88.1" y="151.8">BSS138</text>
<text x="127.7" y="155.8">GND</text>
<text x="135.6" y="153.7">470</text>
<text x="136.3" y="151.8">R13</text>
<text x="143.2" y="153.7">220</text>
<text x="143.9" y="151.8">R18</text>
<text x="175.3" y="153.4" transform="rotate(-90 175.3 153.4)">GND</text>
<text x="177.8" y="153.4" transform="rotate(-90 177.8 153.4)">GND</text>
<text x="253.4" y="154.7">H1</text>
<text x="262.6" y="150.7">MountingHole</text>
<text x="272.5" y="154.7">H3</text>
<text x="27.4" y="158.3">GND</text>
<text x="68.6" y="160.9">GND</text>
<text x="76.5" y="158.8">470</text>
<text x="78.3" y="156.9">R1</text>
<text x="84.1" y="158.8">220</text>
<text x="85.9" y="156.9">R5</text>
<text x="164.6" y="156.8">A1</text>
<text x="175.3" y="161.5">GND</text>
<text x="243.5" y="157">MountingHole</text>
<text x="262.6" y="157">MountingHole</text>
<text x="15.2" y="170.5">T67xx_Conn</text>
<text x="19.5" y="168.2">J4</text>
<text x="79.9" y="172.5">FID1</text>
<text x="31.8" y="174.4">+5V</text>
<text x="79.9" y="178.2">FID2</text>
<text x="80.1" y="174.8">Fiducial</text>
<text x="79.9" y="184">FID3</text>
<text x="80.1" y="180.5">Fiducial</text>
<text x="24.2" y="190.7">GND</text>
<text x="79.9" y="189.7">FID4</text>
<text x="80.1" y="186.3">Fiducial</text>
<text x="80.1" y="192">Fiducial</text>
</g>
<g font-size="1.8">
<text x="248.9" y="29.6">MCU_TX</text>
<text x="252.7" y="27">SDA</text>
<text x="271.3" y="29.6">MCU_RX</text>
<text x="272.1" y="27">SCL</text>
<text x="99.2" y="35.3">USB_DM</text>
<text x="99.5" y="32.7">USB_DP</text>
<text x="195.6" y="30.8">SCL</text>
<text x="247.6" y="32.1">MCU_RX2</text>
<text x="271.1" y="32.1">MCU_TX2</text>
<text x="134" y="39.1">~RST_STM32</text>
<text x="180.6" y="41.6">~TFT_CS</text>
<text x="195.6" y="37.2">SDA</text>
<text x="24.3" y="42.3">MCU_RX</text>
<text x="24.5" y="44.8">MCU_TX</text>
<text x="178.9" y="46.7">MCU_RX2</text>
<text x="179.1" y="44.2">MCU_TX2</text>
<text x="142.2" y="51.8">~TFT_RST</text>
<text x="183.6" y="51.8">SCK</text>
<text x="142.2" y="54.3">TFT_A0</text>
<text x="182.8" y="56.9">MOSI</text>
<text x="179.9" y="64.5">MCU_RX</text>
<text x="180.1" y="61.9">MCU_TX</text>
<text x="145.4" y="70.2">SCL</text>
<text x="179.9" y="67">USB_DM</text>
<text x="180.2" y="69.6">USB_DP</text>
<text x="32.5" y="74">MCU_RX</text>
<text x="32.7" y="76.5">MCU_TX</text>
<text x="141.6" y="77.2">BOOT0</text>
<text x="145.4" y="72.7">SDA</text>
<text x="180.8" y="74.6">SWCLK</text>
<text x="181.3" y="72.1">SWDIO</text>
<text x="268" y="94.3">SCL</text>
<text x="129.5" y="98.8">TFT_A0</text>
<text x="268" y="96.9">SDA</text>
<text x="144.7" y="102.6">TFT_A0_5V</text>
<text x="73" y="108.9">SDA</text>
<text x="102" y="108.9">AVR_SDA</text>
<text x="129.5" y="108.9">~TFT_RST</text>
<text x="143.4" y="112.7">~TFT_RST_5V</text>
<text x="33.7" y="116.5">MCU_RX</text>
<text x="33.7" y="119.1">MCU_TX</text>
<text x="151.8" y="117.8">MCU_TX2</text>
<text x="151.8" y="120.4">MCU_RX2</text>
<text x="257.8" y="122.9">~TFT_CS</text>
<text x="257.8" y="125.4">~TFT_RST</text>
<text x="73.7" y="128">SCL</text>
<text x="102.9" y="128">AVR_SCL</text>
<text x="261.6" y="128">TFT_A0</text>
<text x="261.6" y="130.5">MOSI</text>
<text x="134.6" y="133.7">~TFT_CS</text>
<text x="149.2" y="132.4">AVR_RX</text>
<text x="185.1" y="135.9">21 ~TFT_RST_5V</text>
<text x="261.6" y="133.1">SCK</text>
<text x="134.6" y="141.3">MOSI</text>
<text x="148.6" y="143.2">AVR_MOSI</text>
<text x="153" y="138.1">AVR_TX</text>
<text x="189.1" y="138.1">TFT_A0_5V</text>
<text x="190.3" y="140.7">AVR_SDA</text>
<text x="190.5" y="143.2">AVR_SCL</text>
<text x="24.8" y="147.7">SDA</text>
<text x="25" y="145.1">SCL</text>
<text x="69.8" y="147">MCU_RX</text>
<text x="102.7" y="147">AVR_RX</text>
<text x="134.6" y="148.9">SCK</text>
<text x="148.6" y="148.3">AVR_SCK</text>
<text x="24.5" y="150.2">SCD30_RDY</text>
<text x="75.6" y="154">MCU_TX</text>
<text x="90.8" y="157.8">AVR_TX</text>
<text x="26.1" y="172.4">SDA</text>
<text x="26.3" y="175">SCL</text>
</g>
<g font-size="1.8" fill="#0000c2">
<text x="190.8" y="47.3">PA3: RX2</text>
<text x="191" y="44.2">PA2: TX2</text>
<text x="16.6" y="53.7" transform="rotate(-90 16.6 53.7)">Molex PicoBlade</text>
<text x="14.6" y="61.8">MH-* Cable</text>
<text x="14.6" y="63.8">Sensor Option 5</text>
<text x="127.7" y="65.7">PB6: UART1_TX/SCL</text>
<text x="192.6" y="64.5">PA10: RX1/SDA</text>
<text x="192.7" y="61.9">PA9: TX1/SCL</text>
<text x="127.3" y="67.7">PB7: UART1_RX/SDA</text>
<text x="192.3" y="72.1">PA13: SWDIO</text>
<text x="192.5" y="74">PA14: SWCLK</text>
<text x="197.9" y="89.7">STM32 Cortex-M0</text>
<text x="201" y="91.8">MCU Option 2</text>
<text x="14.6" y="101.2">MH-Z14A</text>
<text x="258.7" y="101.7">SSD1306 I2C addr: 0x3c&lt;&lt;1</text>
<text x="14.6" y="103.2">Sensor Option 4</text>
<text x="268" y="105.8">Display Option 2</text>
<text x="270.6" y="103.7">OLED 128x64</text>
<text x="14.6" y="129.1">MH-Z19B</text>
<text x="14.6" y="131.2">Sensor Option 3</text>
<text x="14.6" y="161.5">SCD30 I2C addr: 0x61&lt;&lt;1</text>
<text x="135" y="161.6">AVR_TX: OC1A</text>
<text x="135.8" y="159.6">AVR_RX: ICP1</text>
<text x="198.4" y="160.9">Arduino Nano 5V</text>
<text x="263.5" y="160.9">ST7735S TFT 128x160</text>
<text x="14.6" y="163.5">Sensor Option 2</text>
<text x="201" y="162.9">MCU Option 1</text>
<text x="268" y="162.9">Display Option 1</text>
<text x="14.6" y="193.2">T67xx I2C addr: 0x15&lt;&lt;1</text>
<text x="14.6" y="195.3">Sensor Option 1</text>
</g>
</svg>
